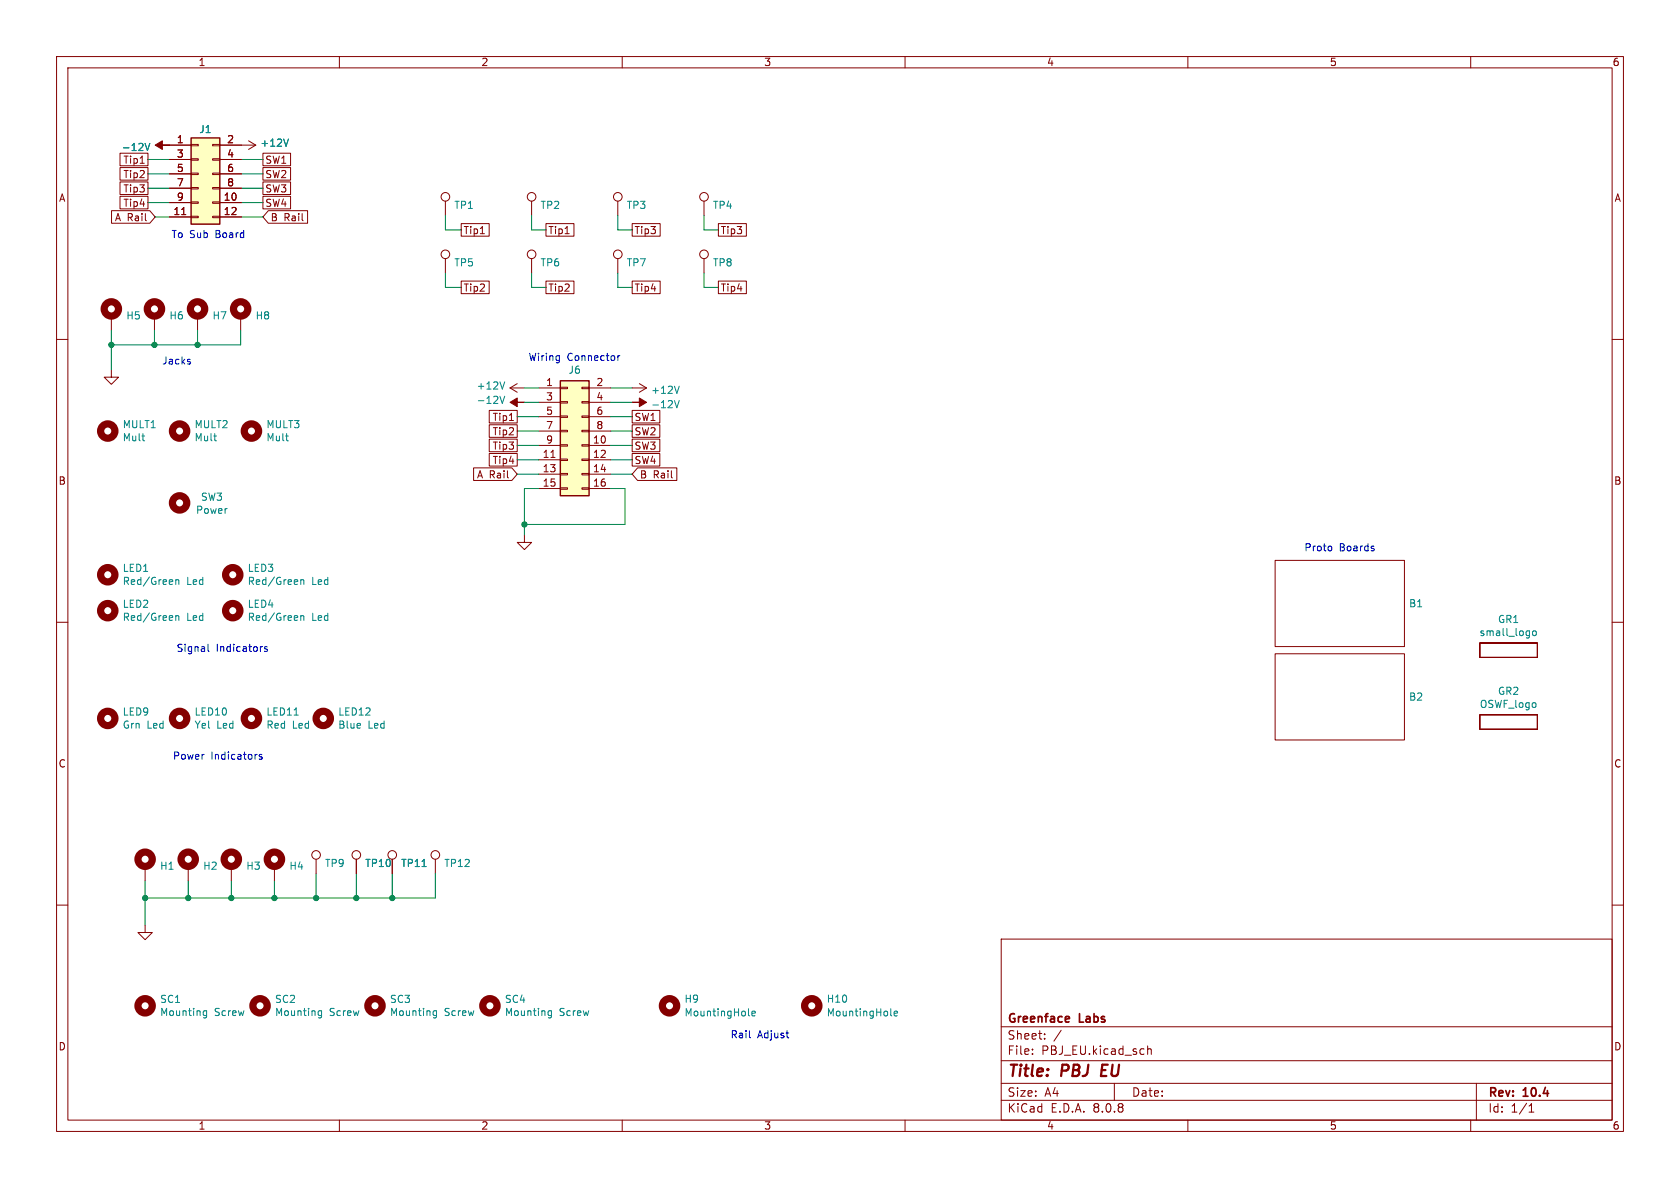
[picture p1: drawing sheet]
<svg xmlns="http://www.w3.org/2000/svg" width="297mm" height="210mm" viewBox="0 0 297 210" stroke-linecap="round" stroke-linejoin="round" font-family="sans-serif">
<g fill="none" stroke="#840000" stroke-width=".18">
<path d="M10 10h277v190h-277zM12 12h273v186h-273zM60 10v2M110 10v2M160 10v2M210 10v2M260 10v2M78.7 35.6v2.5M124.5 35.6v2.5M34.9 55.9v2.5M78.7 45.7v2.6M109.2 45.7v2.6"/>
<path d="M124.5 45.7v2.6M10 60h2M285 60h2M225.4 99.1h22.9v15.2h-22.9zM10 110h2M225.4 115.6h22.9v15.2h-22.9zM285 110h2M261.6 126.4v2.5zM261.6 126.4h10.2zM261.6 128.9h10.2zM271.8 126.4v2.5zM48.5 153.2v2.5"/>
<path d="M55.9 151.9v2.5M10 160h2M177 166h108v32h-108zM285 160h2M60 198v2M110 198v2M160 198v2M177 194.5h108M177 191.5h108M177 187.5h108M177 181.5h108M182.5 186.3v.1"/>
<path d="M182.5 185.5v.1M184.7 183.6v.1M184.7 182.8v.1M187.6 182.1l-1.3 2M197 191.5v3M202.9 184.9v1.5M202.9 185.5l.2-.1 .4 .1v.9M210 198v2M260 198v2M261 191.5v6.5M270.3 196.6h.9M270.3 195.5l.4-.4v1.5"/>
<circle cx="78.7" cy="34.8" r=".76"/>
<circle cx="124.5" cy="34.8" r=".76"/>
<circle cx="78.7" cy="45" r=".76"/>
<circle cx="109.2" cy="45" r=".76"/>
<circle cx="124.5" cy="45" r=".76"/>
<circle cx="55.9" cy="151.1" r=".76"/>
</g>
<path d="M194.9 188.2l-.3 2h1" fill="none" stroke="#840000" stroke-width=".4"/>
<path d="M188.8 179.7l.3 .3-.8 .2M189 180.6l-.2 .1" fill="none" stroke="#840000" stroke-width=".3"/>
<g fill="none" stroke="#840000" stroke-width="1.3">
<circle cx="34.9" cy="54.6" r="1.27"/>
<circle cx="41.1" cy="101.6" r="1.27"/>
<circle cx="44.4" cy="127" r="1.27"/>
<circle cx="57.1" cy="127" r="1.27"/>
<circle cx="48.5" cy="151.9" r="1.27"/>
<circle cx="46" cy="177.8" r="1.27"/>
<circle cx="86.6" cy="177.8" r="1.27"/>
</g>
<path d="M119.2 70.8l.5 1.3 .4-1.3M53.2 102.5v.8M53.2 102.6l.2-.1h.3v.8M52 126.4h.7M56.3 179.4l.2 .1h.3M56.8 178.7v1l-.2 .2h-.3M56.8 178.7h-.3l-.2 .1M96.9 179.4l.2 .1h.4M97.5 178.7v1l-.3 .2h-.3M97.5 178.7h-.4l-.2 .1" fill="none" stroke="#008484" stroke-width=".18"/>
<path d="M111.8 71.1h1.2v-.7l1.3 .7-1.3 .8v-.8z" fill="#840000" stroke="#840000" stroke-width=".18"/>
<path d="M33.8 24.4h5.1v15.2h-5.1z" fill="#ffffc2"/>
<g fill="none" stroke="#840000" stroke-width=".18">
<path d="M30 25.7h3.8M30 35.8h3.8M30 38.4h3.8M30 28.2h3.8M30 30.7h3.8M30 33.3h3.8M32.1 37.9h.7M33.8 38.2h1.3v.3h-1.3zM33.8 35.7h1.3v.2h-1.3zM33.8 33.1h1.3v.3h-1.3zM33.8 30.6h1.3v.3h-1.3zM33.8 28.1h1.3v.2h-1.3z"/>
<path d="M33.8 25.5h1.3v.3h-1.3zM37.6 38.2h1.3v.3h-1.3zM37.6 35.7h1.3v.2h-1.3zM37.6 33.1h1.3v.3h-1.3zM37.6 30.6h1.3v.3h-1.3zM37.6 28.1h1.3v.2h-1.3zM37.6 25.5h1.3v.3h-1.3zM38.9 25.7h3.8M38.9 35.8h3.8M38.9 38.4h3.8M38.9 28.2h3.8M38.9 30.7h3.8"/>
<path d="M38.9 33.3h3.8M111.8 68.6h2.5M113 67.8l1.3 .8M114.3 68.6l-1.3 .7M92.7 94.6v1.3h1.3l-1.3 1.3-1.3-1.3h1.3M25.7 153.2v2.5M33.3 153.2v2.5"/>
</g>
<path d="M33.8 24.4h5.1v15.2h-5.1z" fill="none" stroke="#840000" stroke-width=".25"/>
<g fill="none" stroke="#840000" stroke-width="1.3">
<circle cx="31.7" cy="76.2" r="1.27"/>
<circle cx="31.7" cy="88.9" r="1.27"/>
<circle cx="41.1" cy="107.9" r="1.27"/>
<circle cx="25.7" cy="151.9" r="1.27"/>
<circle cx="33.3" cy="151.9" r="1.27"/>
</g>
<path d="M25.6 25.3l.5 1.3 .4-1.3M37.8 77.1h.5M38.2 77.9h.1M120.1 68.3l-.4 1.2M53.2 108.8v.9M53.2 108.9l.2-.1 .3 .1v.8" fill="none" stroke="#008484" stroke-width=".18"/>
<path d="M27.4 25.7l1.3-.8v.8h1.3h-1.3v.7z" fill="#840000" stroke="#840000" stroke-width=".18"/>
<path d="M99.1 67.3h5v20.3h-5z" fill="#ffffc2"/>
<g fill="none" stroke="#840000" stroke-width=".18">
<path d="M19.7 37.2h6.8l.9 1.2-.9 1.1h-6.8zM21.2 27.1h5v2.2h-5zM21.2 32.2h5v2.2h-5zM21.2 34.7h5v2.2h-5zM21.2 29.6h5v2.2h-5zM24.8 28.9h.7M30 25.7h3.8M30 35.8h3.8M30 38.4h3.8M30 28.2h3.8M30 30.7h3.8M30 33.3h3.8"/>
<path d="M32.1 37.9h.7M38.9 25.7h6.3M38.9 35.8h3.8M38.9 38.4h3.8M38.9 28.2h3.8M38.9 30.7h3.8M38.9 33.3h3.8M43.9 24.9l1.3 .8M45.2 25.7l-1.3 .7M46.5 32.2h4.9v2.2h-4.9zM46.5 29.6h4.9v2.2h-4.9zM46.5 34.7h4.9v2.2h-4.9z"/>
<path d="M46.5 27.1h4.9v2.2h-4.9zM47.4 37.2h7v2.3h-7l-.9-1.1zM81.5 39.5h5v2.3h-5zM94 35.6v2.5M96.5 39.5h5v2.3h-5zM109.2 35.6v2.5M111.8 39.5h4.9v2.3h-4.9zM127 39.5h4.9v2.3h-4.9zM19.7 55.9v2.5M27.3 55.9v2.5M42.5 55.9v2.5M81.5 49.7h5v2.2h-5z"/>
<path d="M84.9 41.3h.7M94 45.7v2.6M96.5 49.7h5v2.2h-5zM99.9 41.3h.7M111.8 49.7h4.9v2.2h-4.9zM127 49.7h4.9v2.2h-4.9zM19.7 65.4v1.3h1.3l-1.3 1.2-1.3-1.2h1.3M86.5 72.5h4.9v2.3h-4.9zM86.5 77.6h4.9v2.3h-4.9zM86.5 75.1h4.9v2.2h-4.9zM90.1 74.3h.7M90.2 68.6h2.5"/>
<path d="M90.2 68.6l1.2 .7M91.4 67.8l-1.2 .8M95.2 68.6h3.9M95.2 78.7h3.9M95.2 71.1h3.9M95.2 73.7h3.9M95.2 76.2h3.9M99.1 78.6h1.2v.3h-1.2zM99.1 76.1h1.2v.2h-1.2zM99.1 73.5h1.2v.3h-1.2zM99.1 71h1.2v.2h-1.2zM99.1 68.5h1.2v.2h-1.2z"/>
<path d="M102.9 78.6h1.2v.3h-1.2zM102.9 76.1h1.2v.2h-1.2zM102.9 73.5h1.2v.3h-1.2zM102.9 71h1.2v.2h-1.2zM102.9 68.5h1.2v.2h-1.2zM104.1 68.6h3.8M104.1 78.7h3.8M104.1 71.1h3.8M104.1 73.7h3.8M104.1 76.2h3.8M111.8 75.1h4.8v2.2h-4.8zM111.8 72.5h4.8v2.3h-4.8z"/>
<path d="M111.8 77.6h4.8v2.3h-4.8zM83.7 82.7h6.8l.9 1.1-.9 1.1h-6.8zM86.5 80.2h4.9v2.2h-4.9zM95.2 81.3h3.9M95.2 83.8h3.9M95.2 86.4h3.9M97.4 80.9h.7M99.1 86.2h1.2v.3h-1.2zM99.1 83.7h1.2v.2h-1.2zM99.1 81.2h1.2v.2h-1.2zM102.9 86.2h1.2v.3h-1.2zM102.9 83.7h1.2v.2h-1.2z"/>
<path d="M102.9 81.2h1.2v.2h-1.2zM104.1 81.3h3.8M104.1 83.8h3.8M104.1 86.4h3.8M111.8 80.2h4.8v2.2h-4.8zM112.7 82.7h7v2.2h-7l-.9-1.1zM261.6 113.7v2.5zM261.6 113.7h10.2zM261.6 116.2h10.2zM271.8 113.7v2.5zM40.9 153.2v2.5M63 151.9v2.5"/>
<path d="M69.3 151.9v2.5M77 151.9v2.5M25.7 163.6v1.2h1.2l-1.2 1.3-1.3-1.3h1.3"/>
<circle cx="94" cy="34.8" r=".76"/>
<circle cx="109.2" cy="34.8" r=".76"/>
<circle cx="94" cy="45" r=".76"/>
<circle cx="63" cy="151.1" r=".76"/>
<circle cx="69.3" cy="151.1" r=".76"/>
<circle cx="77" cy="151.1" r=".76"/>
</g>
<path d="M99.1 67.3h5v20.3h-5z" fill="none" stroke="#840000" stroke-width=".25"/>
<g fill="none" stroke="#840000" stroke-width="1.3">
<circle cx="19.7" cy="54.6" r="1.27"/>
<circle cx="27.3" cy="54.6" r="1.27"/>
<circle cx="42.5" cy="54.6" r="1.27"/>
<circle cx="19" cy="76.2" r="1.27"/>
<circle cx="44.4" cy="76.2" r="1.27"/>
<circle cx="19" cy="107.9" r="1.27"/>
<circle cx="19" cy="101.6" r="1.27"/>
<circle cx="19" cy="127" r="1.27"/>
<circle cx="31.7" cy="127" r="1.27"/>
<circle cx="40.9" cy="151.9" r="1.27"/>
<circle cx="25.7" cy="177.8" r="1.27"/>
<circle cx="66.3" cy="177.8" r="1.27"/>
<circle cx="118.4" cy="177.8" r="1.27"/>
<circle cx="143.5" cy="177.8" r="1.27"/>
</g>
<g fill="none" stroke="#008484" stroke-width=".18">
<path d="M25.6 25.3l.5 1.3 .4-1.3M51 24.6l-.4 1.3M25.1 77.1h.5M25.5 77.9h.1M50.5 77.1h.5M50.9 77.9h.1M88.4 70l.4 1.3 .4-1.3M89.2 67.5l-.4 1.3M31.1 102.5v.8M31.1 108.8v.9M31.1 108.9l.2-.1 .3 .1v.8M31.1 102.6l.2-.1h.3v.8"/>
<path d="M271 111.6l.2-.1 .3 .1 .1 .5-.1 .2-.3 .1-.2-.2zM74.6 153.2h.7M36 179.4l.2 .1h.3M36.5 178.7v1l-.2 .2h-.3M36.5 178.7h-.3l-.2 .1M76.6 179.4l.2 .1h.4M77.2 178.7v1l-.3 .2h-.3M77.2 178.7h-.4l-.2 .1M132.3 179.4l.2 .2M132.9 179.2l.6-.2v-.2l-.4-.1-.2 .2 .1 .6h.5M157.5 179.4l.2 .2M158.1 179.2l.6-.2-.1-.2-.3-.1-.2 .2v.6h.5"/>
</g>
<path d="M90.2 71.1l1.2-.7v.7h1.3h-1.3v.8z" fill="#840000" stroke="#840000" stroke-width=".18"/>
<g fill="none" stroke="#0000c2" stroke-width=".18">
<path d="M33.6 64v.3M98.8 62.9h.1M98.9 62.9l-.1 1.1M98.9 63.7h-.1M109.2 62.9v.8M109.6 62.9l-.4 .2M235.2 96.5l.2 .3v.3l-.2 .3M242.9 97v.3M36.8 113.9v1.1l.2 .2M47.2 114.4l-.3-.1-.1 .2v.2l.4 .1v.3h-.4M46.3 133.4h-.3l-.2 .1 .1 .2 .4 .1v.3h-.5M132.6 183.4l.1 .1"/>
<path d="M139 182.6h.4M139.3 183.5h.1"/>
</g>
<g fill="none" stroke="#008400" stroke-width=".18">
<path d="M26.2 35.8h3.8M26.2 28.2h3.8M26.2 33.3h3.8M26.2 30.7h3.8M27.4 38.4h2.6M42.7 35.8h3.8M42.7 28.2h3.8M42.7 33.3h3.8M42.7 30.7h3.8M42.7 38.4h3.8M78.7 38.1v2.5h2.8M94 38.1v2.5h2.5"/>
<path d="M109.2 38.1v2.5h2.6M124.5 38.1v2.5h2.5M19.7 58.4v7M27.3 58.4v2.6M34.9 58.4v2.6M42.5 58.4v2.6h-22.8M78.7 48.3v2.5h2.8M94 48.3v2.5h2.5M109.2 48.3v2.5h2.6M124.5 48.3v2.5h2.5M91.4 76.2h3.8M91.4 78.7h3.8"/>
<path d="M91.4 73.7h3.8M92.7 68.6h2.5M92.7 71.1h2.5M107.9 68.6h3.9M107.9 71.1h3.9M107.9 76.2h3.9M107.9 78.7h3.9M107.9 73.7h3.9M91.4 83.8h3.8M91.4 81.3h3.8M95.2 86.4h-2.5v8.2M107.9 86.4h2.6v6.3h-17.8"/>
<path d="M107.9 83.8h3.9M107.9 81.3h3.9M25.7 155.7v7.9M33.3 155.7v3.1M40.9 155.7v3.1M48.5 155.7v3.1M55.9 154.4v4.4M63 154.4v4.4M69.3 154.4v4.4M77 154.4v4.4h-51.3"/>
</g>
<g fill="#008400" stroke="#008400" stroke-width=".18">
<circle cx="63" cy="158.8" r=".46"/>
<circle cx="55.9" cy="158.8" r=".46"/>
<circle cx="25.7" cy="158.8" r=".46"/>
<circle cx="40.9" cy="158.8" r=".46"/>
<circle cx="48.5" cy="158.8" r=".46"/>
<circle cx="33.3" cy="158.8" r=".46"/>
<circle cx="69.3" cy="158.8" r=".46"/>
<circle cx="92.7" cy="92.7" r=".46"/>
<circle cx="19.7" cy="61" r=".46"/>
<circle cx="34.9" cy="61" r=".46"/>
<circle cx="27.3" cy="61" r=".46"/>
</g>
<g font-size="2.8" fill="#840000">
<text x="178" y="190.9">Title:</text>
<text x="187.7" y="190.9">PBJ</text>
<text x="195.5" y="190.9">EU</text>
</g>
<g font-size="2.1" fill="#840000">
<text x="178" y="184">Sheet:</text>
<text x="178" y="181.2">Greenface</text>
<text x="190.9" y="181.2">Labs</text>
<text x="178" y="186.7">File:</text>
<text x="184.1" y="186.7">PBJ_EU.kicad_sch</text>
<text x="178" y="196.9">KiCad</text>
<text x="178" y="194.1">Size:</text>
<text x="184.7" y="194.1">A4</text>
<text x="185.7" y="196.9">E.D.A.</text>
<text x="193.3" y="196.9">8.0.8</text>
<text x="200" y="194.1">Date:</text>
<text x="263" y="194.3">Rev:</text>
<text x="263" y="196.9">Id:</text>
<text x="267.1" y="196.9">1/1</text>
<text x="269.4" y="194.3">10.4</text>
</g>
<g font-size="1.8" fill="#840000">
<text x="35" y="11.9">1</text>
<text x="85" y="11.9">2</text>
<text x="135" y="11.9">3</text>
<text x="185" y="11.9">4</text>
<text x="235" y="11.9">5</text>
<text x="285" y="11.9">6</text>
<text x="21.7" y="29.1">Tip1</text>
<text x="31.2" y="25.4">1</text>
<text x="31.2" y="27.9">3</text>
<text x="40.1" y="25.4">2</text>
<text x="40.1" y="27.9">4</text>
<text x="46.8" y="29.1">SW1</text>
<text x="10.3" y="35.9">A</text>
<text x="21.7" y="34.2">Tip3</text>
<text x="21.7" y="31.7">Tip2</text>
<text x="31.2" y="30.5">5</text>
<text x="31.2" y="33">7</text>
<text x="31.2" y="35.6">9</text>
<text x="39.5" y="35.6">10</text>
<text x="40.1" y="30.5">6</text>
<text x="40.1" y="33">8</text>
<text x="46.8" y="34.2">SW3</text>
<text x="46.8" y="31.7">SW2</text>
<text x="285.3" y="35.9">A</text>
<text x="20.2" y="39.3">A Rail</text>
<text x="21.7" y="36.8">Tip4</text>
<text x="30.6" y="38.1">11</text>
<text x="39.5" y="38.1">12</text>
<text x="46.8" y="36.8">SW4</text>
<text x="47.8" y="39.3">B</text>
<text x="50.2" y="39.3">Rail</text>
<text x="81.9" y="41.6">Tip1</text>
<text x="96.8" y="41.6">Tip1</text>
<text x="112.1" y="41.6">Tip3</text>
<text x="127.3" y="41.6">Tip3</text>
<text x="81.9" y="51.8">Tip2</text>
<text x="96.8" y="51.8">Tip2</text>
<text x="112.1" y="51.8">Tip4</text>
<text x="127.3" y="51.8">Tip4</text>
<text x="96.4" y="68.3">1</text>
<text x="96.4" y="70.9">3</text>
<text x="105.3" y="68.3">2</text>
<text x="105.3" y="70.9">4</text>
<text x="87" y="74.6">Tip1</text>
<text x="87" y="77.2">Tip2</text>
<text x="96.4" y="73.4">5</text>
<text x="96.4" y="75.9">7</text>
<text x="105.3" y="73.4">6</text>
<text x="105.3" y="75.9">8</text>
<text x="112.1" y="77.2">SW2</text>
<text x="112.1" y="74.6">SW1</text>
<text x="87" y="82.2">Tip4</text>
<text x="87" y="79.7">Tip3</text>
<text x="95.8" y="81">11</text>
<text x="95.8" y="83.6">13</text>
<text x="96.4" y="78.5">9</text>
<text x="104.7" y="78.5">10</text>
<text x="104.7" y="81">12</text>
<text x="104.7" y="83.6">14</text>
<text x="112.1" y="82.2">SW4</text>
<text x="112.1" y="79.7">SW3</text>
<text x="10.3" y="85.9">B</text>
<text x="84.2" y="84.8">A Rail</text>
<text x="95.8" y="86.1">15</text>
<text x="104.7" y="86.1">16</text>
<text x="113" y="84.8">B</text>
<text x="115.5" y="84.8">Rail</text>
<text x="285.3" y="85.9">B</text>
<text x="10.3" y="135.9">C</text>
<text x="285.3" y="135.9">C</text>
<text x="10.3" y="185.9">D</text>
<text x="285.3" y="185.9">D</text>
<text x="35" y="199.9">1</text>
<text x="85" y="199.9">2</text>
<text x="135" y="199.9">3</text>
<text x="185" y="199.9">4</text>
<text x="235" y="199.9">5</text>
<text x="285" y="199.9">6</text>
</g>
<g font-size="1.8" fill="#008484">
<text x="35.1" y="23.7">J1</text>
<text x="21.4" y="26.9">-12V</text>
<text x="45.9" y="26.1">+12V</text>
<text x="80.2" y="37.1">TP1</text>
<text x="95.5" y="37.1">TP2</text>
<text x="110.7" y="37.1">TP3</text>
<text x="125.9" y="37.1">TP4</text>
<text x="80.2" y="47.3">TP5</text>
<text x="95.5" y="47.3">TP6</text>
<text x="110.7" y="47.3">TP7</text>
<text x="125.9" y="47.3">TP8</text>
<text x="22.2" y="56.7">H5</text>
<text x="29.9" y="56.7">H6</text>
<text x="37.5" y="56.7">H7</text>
<text x="45.1" y="56.7">H8</text>
<text x="84.2" y="69.1">+12V</text>
<text x="84.2" y="71.6">-12V</text>
<text x="100.4" y="66.3">J6</text>
<text x="115" y="69.8">+12V</text>
<text x="21.6" y="75.9">MULT1</text>
<text x="34.3" y="75.9">MULT2</text>
<text x="47" y="75.9">MULT3</text>
<text x="115" y="72.4">-12V</text>
<text x="21.6" y="78.2">Mult</text>
<text x="34.3" y="78.2">Mult</text>
<text x="47" y="78.2">Mult</text>
<text x="35.4" y="88.7">SW3</text>
<text x="34.6" y="91">Power</text>
<text x="21.6" y="101.3">LED1</text>
<text x="43.7" y="101.3">LED3</text>
<text x="21.6" y="107.6">LED2</text>
<text x="21.6" y="103.6">Red/Green</text>
<text x="33" y="103.6">Led</text>
<text x="43.7" y="103.6">Red/Green</text>
<text x="43.7" y="107.6">LED4</text>
<text x="55.1" y="103.6">Led</text>
<text x="249" y="107.5">B1</text>
<text x="21.6" y="110">Red/Green</text>
<text x="33" y="110">Led</text>
<text x="43.7" y="110">Red/Green</text>
<text x="55.1" y="110">Led</text>
<text x="261.5" y="112.6">small_logo</text>
<text x="264.7" y="110.3">GR1</text>
<text x="249" y="124.1">B2</text>
<text x="261.5" y="125.3">OSWF_logo</text>
<text x="264.7" y="123">GR2</text>
<text x="21.6" y="129">Grn</text>
<text x="21.6" y="126.7">LED9</text>
<text x="26" y="129">Led</text>
<text x="34.3" y="126.7">LED10</text>
<text x="34.3" y="129">Yel</text>
<text x="38.3" y="129">Led</text>
<text x="47" y="126.7">LED11</text>
<text x="47" y="129">Red</text>
<text x="51.7" y="129">Led</text>
<text x="59.7" y="126.7">LED12</text>
<text x="59.7" y="129">Blue</text>
<text x="65" y="129">Led</text>
<text x="28.2" y="153.9">H1</text>
<text x="35.8" y="153.9">H2</text>
<text x="43.4" y="153.9">H3</text>
<text x="51.1" y="153.9">H4</text>
<text x="57.4" y="153.5">TP9</text>
<text x="64.5" y="153.5">TP10</text>
<text x="70.8" y="153.5">TP11</text>
<text x="78.4" y="153.5">TP12</text>
<text x="28.2" y="179.8">Mounting</text>
<text x="28.2" y="177.5">SC1</text>
<text x="37.9" y="179.8">Screw</text>
<text x="48.5" y="179.8">Mounting</text>
<text x="48.5" y="177.5">SC2</text>
<text x="58.2" y="179.8">Screw</text>
<text x="68.8" y="179.8">Mounting</text>
<text x="68.8" y="177.5">SC3</text>
<text x="78.5" y="179.8">Screw</text>
<text x="89.2" y="179.8">Mounting</text>
<text x="89.2" y="177.5">SC4</text>
<text x="98.9" y="179.8">Screw</text>
<text x="120.9" y="177.5">H9</text>
<text x="120.9" y="179.9">MountingHole</text>
<text x="146.1" y="177.5">H10</text>
<text x="146.1" y="179.9">MountingHole</text>
</g>
<g font-size="1.8" fill="#0000c2">
<text x="30.2" y="42.2">To Sub</text>
<text x="38.2" y="42.2">Board</text>
<text x="28.6" y="64.5">Jacks</text>
<text x="93.3" y="63.9">Wiring</text>
<text x="100.3" y="63.9">Connector</text>
<text x="230.5" y="97.5">Proto</text>
<text x="236.8" y="97.5">Boards</text>
<text x="31.1" y="115.3">Signal</text>
<text x="38.2" y="115.3">Indicators</text>
<text x="30.5" y="134.4">Power</text>
<text x="37.3" y="134.4">Indicators</text>
<text x="129.1" y="183.7">Rail</text>
<text x="133.9" y="183.7">Adjust</text>
</g>
</svg>
